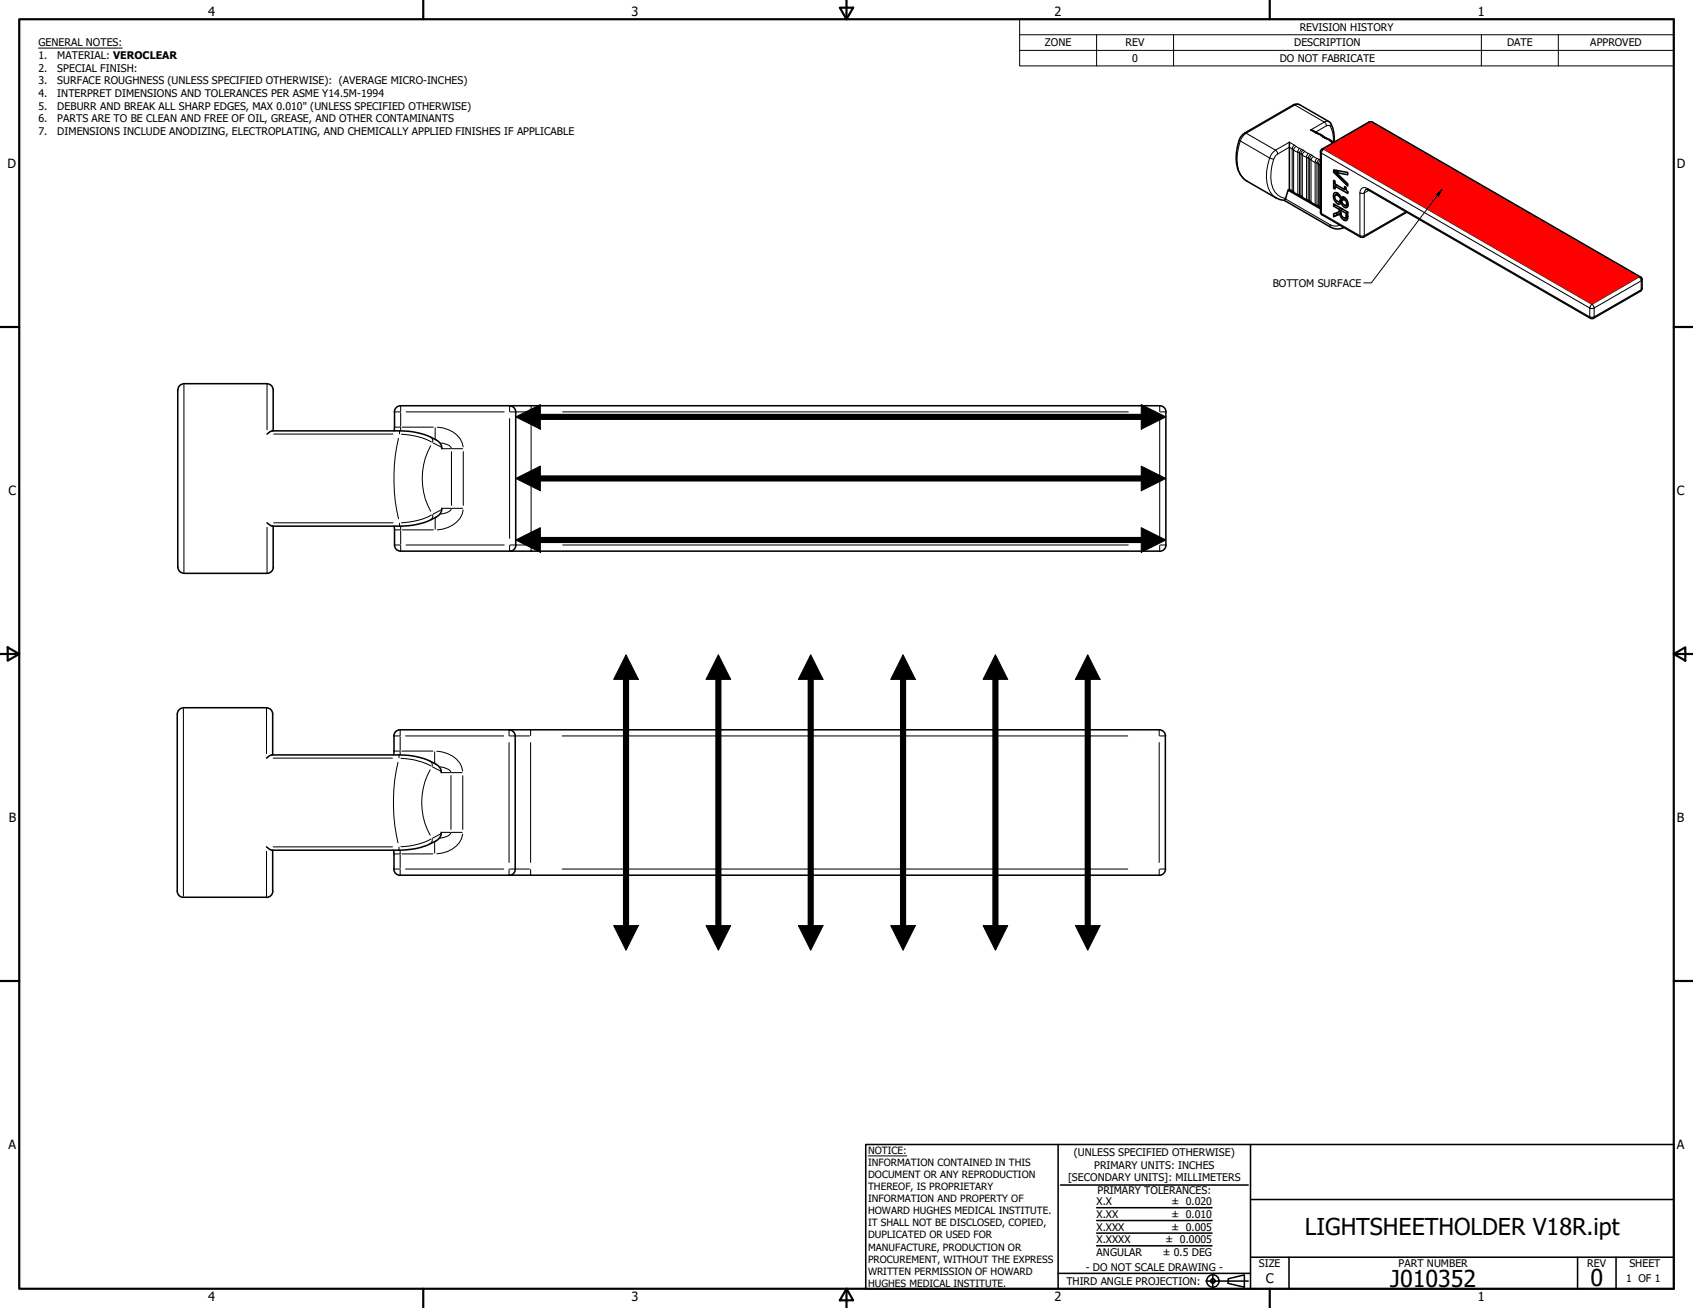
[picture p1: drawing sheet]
<svg xmlns="http://www.w3.org/2000/svg" width="559mm" height="432mm" viewBox="0 0 559 432" stroke-linecap="round" stroke-linejoin="round" font-family="sans-serif">
<!-- layer: Visible Narrow (ANSI) -->
<g fill="none" stroke="#000" stroke-width=".34">
<path d="M428.9 34.5l-2 .1M410.8 43.9l.5 .1M411.3 44a5 5 0 0 0-1.9 2.5l-.4-.3M411.3 44l9.7 5.6M411.5 59.8a8.7 8.7 0 0 1-3.1-9l1-4.3 9.7 5.7a14 14 0 0 0 .1 11.2l.9 1.1 1.1 .9M420.4 52.5a12.6 12.6 0 0 0 .4 10.9l1 1 1.2 .8 1.3 .3M421 49.6l.7 1.2M421 49.6a4.9 4.9 0 0 0-1.9 2.6l1.3 .3 .8-1.2 .5-.5M426.5 49.1l-.9-.5-3.9 2.2M426.5 49.1v14M427.2 47.9l2.4 1.4M427.2 47.9l-.7 1.2"/>
<path d="M427.2 47.9l-1.6-1-4.6 2.7M427.9 48.3l-.5 .3-.4 .9-.5-.4M428.9 48.9l-.5 1.4-1.4-.8v13.9M429.4 50.8l-.5-.3v14M429.4 50.8v13.9M429.6 49.3l-.7 1.2-.5-.2v13.9M429.6 49.3l.5 .3M430.1 49.6l2.4 1.4M430.1 49.6l-.7 1.2M430.7 50l-.7 .7-.1 .4-.5-.3M431.8 50.6l-.6 1.3-1.3-.8v14M432.3 52.5l-.5-.3v13.9"/>
<path d="M432.3 52.5v13.9M432.5 51l-.7 1.2-.6-.3v14M432.5 51l.5 .2M433 51.2l1 .8 1.4 .6M433 51.2l-.7 1.3M433.6 51.7l-.4 .2-.5 .9-.4-.3M434.2 43.9l1.4 .6 1 .8M434.6 52.3l-.5 1.3-1.4-.8v13.9M434.7 43.8l-.5 .1M435.1 54.1l-.4-.3v14M435.1 54.1v14M435.3 44.1l-.3 .1"/>
<path d="M435.4 52.6l-.7 1.2-.6-.2v13.9M435.4 52.6l.5 .3-.8 1.2M435.9 53.8l-.3 .7-.5-.4M435.9 54.7l-.3-.2v13.9M436 44.8l.7 .1M436.4 49.2l.5 .1-.7 1.2-.3-.4M436.6 45.3l.5 .3M436.9 49.3l15.5-9 88.6 51.2-15.6 9zM437.1 45.6l1.3 .5 1.1 .8M437.1 40.3l.4 .3 .3 .9 1-.1 .3 .3M437.1 40.3l-4.5 2.6 1.6 1M437.1 40.3l-9.7-5.6-16.1 9.3"/>
<path d="M437.1 45.2l-.5 .1M437.6 45.5l-.5 .1M437.8 41.5l-3.5 2.1M438.2 45.8l-.3 .1M438.6 40.1l-.9-.1-.6 .3M438.9 46.5l.7 .1M439.3 40.9l-.2 .8a9.8 9.8 0 0 1 1 5.2M439.5 46.9l.4 .3M440 46.9h-.5M451.9 40.3h1M424.3 65.7l14.7 8.5M435.9 70l.5 .9"/>
<path d="M439 74.2l.2 .8M439 74.2a3.8 3.8 0 0 0 3.3 .1M440.5 63.6h.1M441.2 64.1l-1.1 .6M442 64.2l-.5 .3M442.6 66.6l-1.1 .7M443.6 75.1l-.9 .3M444.3 65.7l-.5 .3M444.7 72.1l-1.1 .5M444.8 67.8l-1 .7M444.8 71.5l-.6 .4M444.8 70.8l-.5 .3"/>
<path d="M444.9 67l-.4 .2M448.9 77.8l.2 .5M448.9 77.8h1.4l-.2 .5M448.9 63.7l.4 .1 1-.1M448.9 77.8l-12.7-7.4v-19.9l88.5 51.2M448.9 63.7v14.1M450.3 63.7v14.1l13.7-7.9M450.8 62.5l-.5 1.2M451.4 62.2l73.3 42.4M451.6 62.7l-.2-.2a1.43 1.43 0 0 0-1.7-.5 1.43 1.43 0 0 0-.8 1.7M451.8 62.8l-1.5 .9M541.5 91.4l-.5 .1 .4 .3 .3 .9 .3-.4"/>
<path d="M542 95.2l-.5 .9M524.7 104.6l.2 .5M524.7 104.6h1.5l-.3 .5M524.7 101.7v2.9M525.1 100.8l.3-.3 .4 .3 .4 .9-.5 .2-1-.2zM526.2 101.7l15.5-9v2.9l-15.5 9zM60.7 127v61.8M88.1 126.7v15.2M130.2 136h1.9M132.2 134v1.8M132.2 136.2v4.6M134 136h32.4"/>
<path d="M168.2 134v1.8M168.2 138.2v39.5M168.4 136h6.5M175.3 134v1.8M175.3 138.2v39.5M185.7 136h186.7M382.8 134v1.8M382.8 138.2v39.5M382.9 136h1.9M90.3 143.3h39.4M130.2 141h1.9M131.5 144.7a59.4 59.4 0 0 0 0 26.5"/>
<path d="M131.9 142.2v1M132.2 141.1v1.1M132.5 143.3a24 24 0 0 1 9.9 2.6M132.8 141h10.2M142.2 147.2a22.3 22.3 0 0 0 0 21.6M142.2 144.4l.6 .9v.7M143 146.2l2.6 1.4M143.6 141.2v3.7M144.4 141a8.6 8.6 0 0 1 8.5 6.5M145.5 146.2a4.5 4.5 0 0 1 3.5 1.8M145.9 148.1h2.9M149 149.1v17.7"/>
<path d="M149.1 148.1h3.6M152.9 149.1v17.7M88.1 174.1v15.1M90.3 172.6h39.4M130.2 174.9h1.9M130.2 179.9h1.9M131.9 172.7v1M132.2 173.7v1.2M132.2 175.2v4.5M132.8 174.9h10.2M134 179.9h32.4M142.4 170a23.2 23.2 0 0 1-9.9 2.6"/>
<path d="M142.8 169.9v.7l-.6 .9M143.6 171v3.7M145.6 168.3l-2.6 1.4M145.9 167.8h2.9M149 167.9a3.6 3.6 0 0 1-3.5 1.8M149.1 167.8h3.6M152.9 168.4a8.4 8.4 0 0 1-8.5 6.5M168.4 179.9h6.5M185.7 179.9h186.7M382.9 179.9h1.9M132.2 180.1v1.8M168.2 180.1v1.8"/>
<path d="M175.3 180.1v1.8M382.8 180.1v1.8M60.5 234v61.8M88 233.7v15.1M90.2 250.3h39.3M130 247.9h1.9M130 243h1.9M131.4 251.6a59.6 59.6 0 0 0 0 26.6M131.7 249.2v1M132.1 240.9v1.9M132.1 243.2v4.5M132.1 248v1.1"/>
<path d="M132.3 250.3a24 24 0 0 1 9.9 2.6M132.6 247.9h10.3M133.9 243h32.3M142 254.1a22.3 22.3 0 0 0 0 21.6M142.1 251.3l.4 .4 .2 1.3M142.8 253.2l2.7 1.4M143.5 248.2v3.7M144.2 248a9 9 0 0 1 8.2 5.1l.3 1.4M145.3 253.2a4.7 4.7 0 0 1 3.5 1.7M145.8 255.1h2.9M148.8 256.1v17.7M149 255.1h3.5"/>
<path d="M152.7 256.1v17.7M168 240.9v1.9M168 245.2v39.5M168.2 243h6.6M175.1 240.9v1.9M175.1 245.2v39.5M185.5 243h186.7M382.6 240.9v1.9M382.6 245.2v39.5M382.8 243h1.8M90.2 279.6h39.3M131.7 279.7v1"/>
<path d="M142.2 277a22.4 22.4 0 0 1-9.9 2.5M142.7 276.9l-.2 1.2-.4 .4M143.5 278v3.6M145.5 275.3l-2.7 1.4M145.8 274.8h2.9M148.8 274.9a3.6 3.6 0 0 1-3.5 1.8M149 274.8h3.5M152.7 275.3a8.3 8.3 0 0 1-8.5 6.6M88 281.1v15.1M130 281.9h1.9M130 286.9h1.9M132.1 280.7v1.2"/>
<path d="M132.1 282.2v4.4M132.1 287.1v1.8M132.6 281.9h10.3M133.9 286.9h32.3M168 287.1v1.8M168.2 286.9h6.6M175.1 287.1v1.8M185.5 286.9h186.7M382.6 287.1v1.8M382.8 286.9h1.8"/>
</g>
<!-- layer: Visible (ANSI) -->
<g fill="none" stroke="#000" stroke-width=".51">
<path d="M425.6 46.9v15.6l10.3 6.1M432.6 42.9l.5 .1 3 1.4 4.1 2.6M435.9 50.1l-.1 19.9 .5 .9M440.2 56.1l4.6 .8v.8l-3.8-.8 3.8 3.8v.7l-4.6-4.5zM440.2 59.5l.4 .3v.9l3.2 1.9v-1l.4 .2 .2 .9 .5 .6v.6l-4.3-2.4v.9l-.4-.3zM440.4 46.9a8.1 8.1 0 0 0-1.8-6.8l-9.7-5.6a2.15 2.15 0 0 0-2 .1l-16.7 9.8a6.2 6.2 0 0 0-1.8 3.9 11.4 11.4 0 0 0 1.9 10.5l1.2 1 9.7 5.6 2.7 .8M441.2 56.3l-1 .6M441.3 56.3l.3 .3M441.9 56.4l-.9 .5M451.9 40.3h1l88.6 51.1M451.9 40.3l-15.6 8.9-.5 .9M423.9 66.2l1.3-3.4 10.7 6.2"/>
<path d="M423.9 66.2l15.3 8.8a4.7 4.7 0 0 0 4.5 .1M425.6 62.5l-.4 .3M436.4 70.9l12.7 7.4M440.2 67.3l4.6 2.7-.2 2.6a1.89 1.89 0 0 1-2.4-1.9l-2 .8v-.9l1.8-.7v-.8l-1.8-1.1zM440.6 61.8l-.4 .3M440.8 67.7l-.6 .3M441.2 63.6v.6M441.3 61.1l-.7 .4M441.3 70.2v.7l-1.1 .6M441.7 63.9l-.9 .5M442.3 66.4l.6 .4M442.5 65.7l1.1-.6-.5 .9-1.1 .6"/>
<path d="M442.5 65.7l-.7-1-1-.3a1.37 1.37 0 0 0 0 1.4 1.37 1.37 0 0 0 1.2 .7l.2-.2M442.5 65.7l-.3 .6M442.6 69.6l-.6 .3M442.6 69.4l1.7 1M442.6 70.5l-.4 .2M442.6 70.4l-1.3 .5M442.6 67l.3-.2-.2 .2M442.6 67h.1M442.7 65.4a.68 .68 0 0 1 1-.2 2.46 2.46 0 0 1 .9 3.3 1.78 1.78 0 0 1-1.9-1.5M442.7 65.4l-.5-1a1.25 1.25 0 0 0-2-.4 2.79 2.79 0 0 0 2 3.4l.4-.4M442.7 68.7l-.7 .4M443.1 66.1a.86 .86 0 0 1 .9-.1 .86 .86 0 0 1 .5 .8v.8l-.5 .3-.2-.2a1.18 1.18 0 0 1-.7-1.6z"/>
<path d="M443.1 69v.1M443.2 69l-.6 .4a1.82 1.82 0 0 0 1.6 2.5l.1-1.5 .5-.3M443.3 65.7l-1.1 .6M443.3 65l-.6 .4M444.1 65.4l-.8 .5M444.2 62.3l-.4 .3M444.3 71.8l.5 .3M444.6 67.6l.3 .3M444.8 71.5l-.7 .5M445 67.4l-.7 .4M449.1 78.2h1M450.8 62.5l.8 .2 73.6 42.5 .8-.1 15.5-9"/>
<path d="M464.3 70.1l-14.2 8.2M541.5 91.4l.5 .9M542 92.3v2.9l-.5 .8M58.7 128.7v58.5M58.7 128.7a2.01 2.01 0 0 1 2-2h27.4a2.08 2.08 0 0 1 2.1 2v13.5M132.2 133.9a1.98 1.98 0 0 0-2 2.1l-.1 6.2M132.2 133.9h250.6a2.05 2.05 0 0 1 2.1 2.1M168.2 134a2.01 2.01 0 0 1 2 2v43.9M384.8 136v43.9M88.1 143.3l1.8-1.1h42a22.7 22.7 0 0 1 12.8 3.6 2.53 2.53 0 0 1 1.1 2.3M90.2 173.7v13.5a2.05 2.05 0 0 1-2 2.1h-27.5M130.1 173.7l.1 6.2"/>
<path d="M130.2 179.9a2.01 2.01 0 0 0 2 2M145.8 167.8a2.81 2.81 0 0 1-1.7 2.8 23.4 23.4 0 0 1-12.2 3.1h-42l-1.8-1.1M170.3 179.9a2.05 2.05 0 0 1-2.1 2.1M384.9 179.9a2.05 2.05 0 0 1-2.1 2.1M58.7 187.2a2.01 2.01 0 0 0 2 2M132.2 181.9h250.6M58.5 235.7v58.5a2.05 2.05 0 0 0 2.1 2h27.4a1.98 1.98 0 0 0 2-2v-13.5M60.5 233.6h27.5M60.6 233.7a2.01 2.01 0 0 0-2.1 2M88 233.7a2.01 2.01 0 0 1 2 2v13.5M88 250.3l1.7-1.1h42a22.7 22.7 0 0 1 12.9 3.5 2.51 2.51 0 0 1 1 2.4M130 243l-.1 6.2"/>
<path d="M132.1 240.9a2.05 2.05 0 0 0-2.1 2.1M132.1 240.9h250.5a2.05 2.05 0 0 1 2.1 2.1M168 241a2.01 2.01 0 0 1 2.1 2M170.1 243v43.9a2.05 2.05 0 0 1-2.1 2.1M384.6 243v43.9M145.6 274.8a2.81 2.81 0 0 1-1.7 2.8 23.4 23.4 0 0 1-12.2 3.1h-42l-1.7-1.1M129.9 280.7l.1 1.2M130 281.9v5a2.05 2.05 0 0 0 2.1 2.1M132.1 288.9h250.5M384.7 286.9a2.05 2.05 0 0 1-2.1 2.1"/>
</g>
<!-- layer: Visible Narrow (ANSI) -->
<circle cx="435.9" cy="52.9" r=".17" fill="#000"/>
<!-- layer: Visible (ANSI) -->
<circle cx="442.7" cy="65.4" r=".25" fill="#000"/>
<!-- layer: Hatch (ANSI) -->
<g fill="#000">
<path d="M376.7 133.6l8.1 4-8.1 4.1zM170.2 137.6l8.2-4v8.1zM376.7 153.9l8.1 4-8.1 4.1zM170.2 157.9l8.2-4v8.1zM376.7 174.2l8.1 4.1-8.1 4zM170.2 178.3l8.2-4.1v8.1zM206.6 216.2l4.1 8.1h-8.1zM237.1 216.2l4.1 8.1h-8.2zM267.6 216.2l4.1 8.1h-8.2zM298.1 216.2l4 8.1h-8.1zM328.5 216.2l4.1 8.1h-8.1zM359 216.2l4.1 8.1h-8.1z"/>
<path d="M202.6 305.6h8.1l-4.1 8.1zM233 305.6h8.2l-4.1 8.1zM263.5 305.6h8.2l-4.1 8.1zM294 305.6h8.1l-4 8.1zM324.5 305.6h8.1l-4.1 8.1zM355 305.6h8.1l-4.1 8.1z"/>
</g>
<path d="M436.9 49.3l15.5-9 88.6 51.2-15.6 9z" fill-rule="evenodd" fill="#f00"/>
<!-- layer: Border (ANSI) -->
<g fill="none" stroke="#000" stroke-width=".72">
<path d="M6.3 6.3h546.1v419.1h-546.1zM139.7 0v6.3M277.2 2.5h4.4l-2.2 3.8zM279.4 0v6.3M419.1 0v6.3M0 107.9h6.3M552.4 107.9h6.4M0 215.9h6.3M2.5 213.7l3.8 2.2-3.8 2.2zM552.4 215.9l3.9-2.2v4.4zM552.4 215.9h6.4M0 323.8h6.3"/>
<path d="M552.4 323.8h6.4M139.7 425.4v6.4M279.4 425.4l2.2 3.9h-4.4zM279.4 425.4v6.4M419.1 425.4v6.4"/>
</g>
<!-- layer: Title (ANSI) -->
<g fill="none" stroke="#000" stroke-width=".51">
<path d="M285.8 377.8h266.6v47.6h-266.6zM349.2 377.8v47.6M412.7 377.8v47.6M350 391.2h62M361.9 398.7h38.1M412.7 396h139.7M361.9 411.3h38.1M361.9 407.1h38.1M361.9 402.9h38.1M412.7 415h139.7M425.4 415v10.4M520.7 415v10.4"/>
<path d="M533.4 415v10.4M349.2 420.4h63.5M398 422.9h14M400.3 420.6v4.6M405.4 422.1l5.3-1.2v4l-5.3-1.2z"/>
<circle cx="400.3" cy="422.9" r="2.05"/>
<circle cx="400.3" cy="422.9" r=".74"/>
</g>
<path d="M286.5 381.6h12.8" fill="none" stroke="#000" stroke-width=".33"/>
<!-- layer: Sketch Geometry (ANSI) -->
<g fill="none" stroke="#000" stroke-width=".33">
<path d="M170.2 137.6l8.2-4v8.1zM376.7 133.6l8.1 4-8.1 4.1zM170.2 157.9l8.2-4v8.1zM376.7 153.9l8.1 4-8.1 4.1zM170.2 178.3l8.2-4.1v8.1zM376.7 174.2l8.1 4.1-8.1 4zM206.6 216.2l4.1 8.1h-8.1zM237.1 216.2l4.1 8.1h-8.2zM267.6 216.2l4.1 8.1h-8.2zM298.1 216.2l4 8.1h-8.1zM328.5 216.2l4.1 8.1h-8.1zM359 216.2l4.1 8.1h-8.1z"/>
<path d="M202.6 305.6h8.1l-4.1 8.1zM233 305.6h8.2l-4.1 8.1zM263.5 305.6h8.2l-4.1 8.1zM294 305.6h8.1l-4 8.1zM324.5 305.6h8.1l-4.1 8.1zM355 305.6h8.1l-4.1 8.1z"/>
</g>
<path d="M178.4 137.6h198.3M178.4 157.9h198.3M178.4 178.3h198.3M206.6 224.3v81.3M237.1 224.3v81.3M267.6 224.3v81.3M298.1 224.3v81.3M328.5 224.3v81.3M359 224.3v81.3" fill="none" stroke="#000" stroke-width="2"/>
<!-- layer: Symbol (ANSI) -->
<path d="M12.7 15.9h27.6M336.5 11.5v-5.2h215.9v5.2M336.5 16.6h215.9M361.9 11.5v10.3M387.3 11.5v10.3M488.9 11.5v10.3M514.3 11.5v10.3M552.4 11.5h-215.9v5.1M552.4 11.5v10.3h-215.9v-5.2M474 64.2l2-1.7-1.2 2.3zM476 62.5l-23.4 30.9h-2.5" fill="none" stroke="#000" stroke-width=".33"/>
<path d="M474 64.2l2-1.7-1.2 2.3z" fill-rule="evenodd" fill="#000"/>
<g font-size="7.7">
<text x="430.7" y="407.6">LIGHTSHEETHOLDER V18R.ipt</text>
<text x="458.9" y="424.8">J010352</text>
<text x="524.9" y="424.7">0</text>
</g>
<text font-size="4.4" x="417.8" y="423.5">C</text>
<g font-size="4.2">
<text x="68.7" y="5.3">4</text>
<text x="208.4" y="5.3">3</text>
<text x="348.1" y="5.3">2</text>
<text x="487.8" y="5.3">1</text>
<text x="2.5" y="55.5">D</text>
<text x="553.5" y="55.5">D</text>
<text x="2.8" y="163.5">C</text>
<text x="553.5" y="163.5">C</text>
<text x="2.9" y="271.4">B</text>
<text x="553.5" y="271.4">B</text>
<text x="2.8" y="379.3">A</text>
<text x="553.5" y="379.3">A</text>
<text x="68.7" y="429.5">4</text>
<text x="208.4" y="429.6">3</text>
<text x="348.1" y="429.6">2</text>
<text x="487.8" y="429.5">1</text>
</g>
<g font-size="3.5">
<text x="429" y="10.2">REVISION HISTORY</text>
<text x="12.7" y="15.3">GENERAL NOTES:</text>
<text x="344.9" y="15.3">ZONE</text>
<text x="371.5" y="15.3">REV</text>
<text x="427.2" y="15.3">DESCRIPTION</text>
<text x="497.4" y="15.3">DATE</text>
<text x="524.9" y="15.3">APPROVED</text>
<text x="12.7" y="19.5">1.</text>
<text x="12.7" y="23.7">2.</text>
<text x="18.9" y="19.5">MATERIAL: VEROCLEAR</text>
<text x="18.9" y="23.7">SPECIAL FINISH:</text>
<text x="373.7" y="20.4">0</text>
<text x="422.4" y="20.4">DO NOT FABRICATE</text>
<text x="12.7" y="27.9">3.</text>
<text x="18.9" y="27.9">SURFACE ROUGHNESS (UNLESS SPECIFIED OTHERWISE): (AVERAGE MICRO-INCHES)</text>
<text x="12.7" y="32">4.</text>
<text x="18.9" y="32">INTERPRET DIMENSIONS AND TOLERANCES PER ASME Y14.5M-1994</text>
<text x="12.7" y="36.2">5.</text>
<text x="12.7" y="40.4">6.</text>
<text x="18.9" y="36.2">DEBURR AND BREAK ALL SHARP EDGES, MAX 0.010&quot; (UNLESS SPECIFIED OTHERWISE)</text>
<text x="18.9" y="40.4">PARTS ARE TO BE CLEAN AND FREE OF OIL, GREASE, AND OTHER CONTAMINANTS</text>
<text x="12.7" y="44.6">7.</text>
<text x="18.9" y="44.6">DIMENSIONS INCLUDE ANODIZING, ELECTROPLATING, AND CHEMICALLY APPLIED FINISHES IF APPLICABLE</text>
<text x="420.1" y="94.7">BOTTOM SURFACE</text>
<text x="354.5" y="381.6">(UNLESS SPECIFIED OTHERWISE)</text>
<text x="352.5" y="390">[SECONDARY UNITS]: MILLIMETERS</text>
<text x="361.1" y="385.8">PRIMARY UNITS: INCHES</text>
<text x="362.2" y="394.2">PRIMARY TOLERANCES:</text>
<text x="361.9" y="397.9">X.X</text>
<text x="386.6" y="397.9">± 0.020</text>
<text x="361.9" y="402.1">X.XX</text>
<text x="361.9" y="406.3">X.XXX</text>
<text x="386.6" y="402.1">± 0.010</text>
<text x="386.6" y="406.3">± 0.005</text>
<text x="361.9" y="410.4">X.XXXX</text>
<text x="384.7" y="410.5">± 0.0005</text>
<text x="358.4" y="419.7">- DO NOT SCALE DRAWING -</text>
<text x="361.9" y="414.6">ANGULAR</text>
<text x="383.8" y="414.7">± 0.5 DEG</text>
<text x="415.5" y="418.4">SIZE</text>
<text x="461.6" y="418.3">PART NUMBER</text>
<text x="523.9" y="418.3">REV</text>
<text x="537.8" y="418.4">SHEET</text>
<text x="352" y="424.2">THIRD ANGLE PROJECTION:</text>
<text x="536.7" y="423.2">1 OF 1</text>
</g>
<g font-size="3.3">
<text x="286.5" y="381">NOTICE:</text>
<text x="286.5" y="385">INFORMATION CONTAINED IN THIS</text>
<text x="286.5" y="389">DOCUMENT OR ANY REPRODUCTION</text>
<text x="286.5" y="393">THEREOF, IS PROPRIETARY</text>
<text x="286.5" y="397">INFORMATION AND PROPERTY OF</text>
<text x="286.5" y="400.9">HOWARD HUGHES MEDICAL INSTITUTE.</text>
<text x="286.5" y="404.9">IT SHALL NOT BE DISCLOSED, COPIED,</text>
<text x="286.5" y="408.9">DUPLICATED OR USED FOR</text>
<text x="286.5" y="412.8">MANUFACTURE, PRODUCTION OR</text>
<text x="286.5" y="416.8">PROCUREMENT, WITHOUT THE EXPRESS</text>
<text x="286.5" y="420.8">WRITTEN PERMISSION OF HOWARD</text>
<text x="286.5" y="424.8">HUGHES MEDICAL INSTITUTE.</text>
</g>
</svg>
